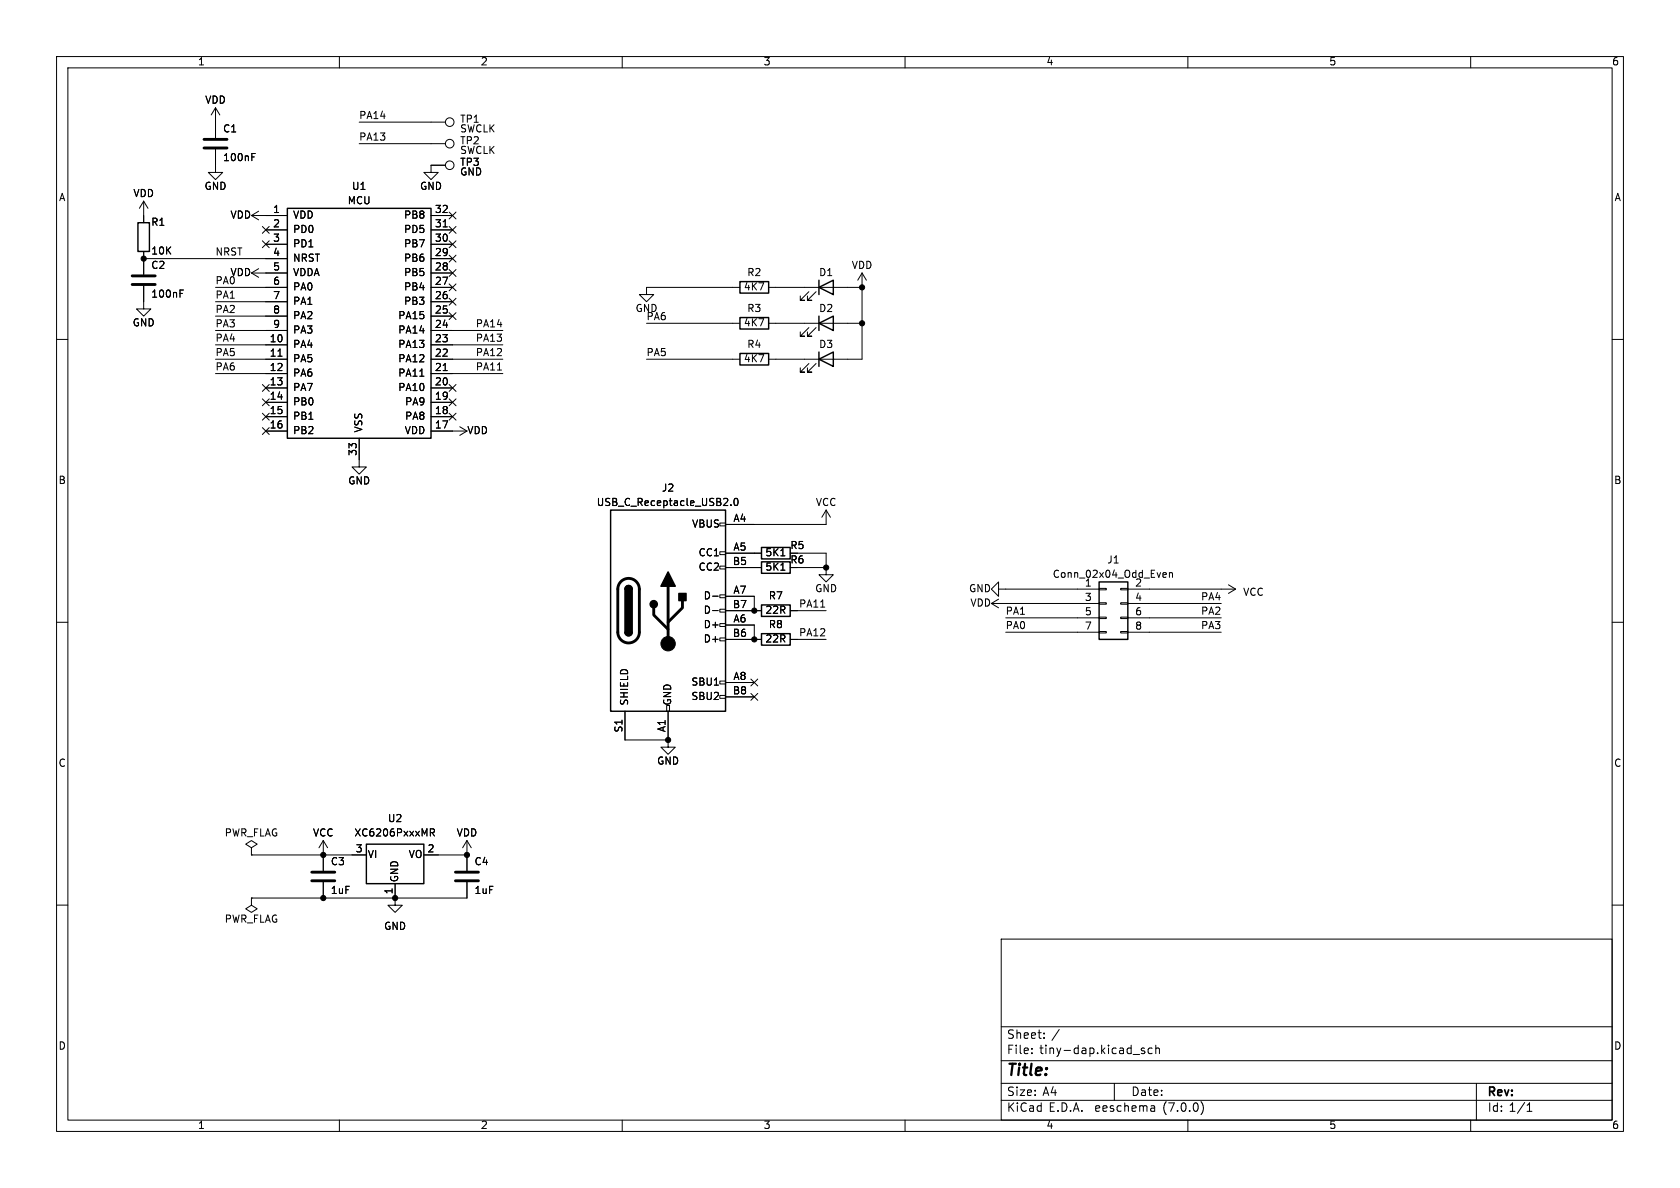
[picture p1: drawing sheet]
<svg xmlns="http://www.w3.org/2000/svg" width="297mm" height="210mm" viewBox="0 0 297 210" stroke-linecap="round" stroke-linejoin="round" font-family="sans-serif">
<g fill="none" stroke="#000" stroke-width=".18">
<path d="M10 10h277v190h-277zM12 12h273v186h-273zM38.1 19.1v5.3M38.1 19.1l-.8 1.2M38.1 19.1l.8 1.2M60 10v2M110 10v2M160 10v2M210 10v2M260 10v2M25.4 35.6v3.8M25.4 35.6l-.8 1.2"/>
<path d="M25.4 35.6l.8 1.2M38.1 26.4v4.1h1.3l-1.3 1.3-1.3-1.3h1.3M44.4 38.1h6.4M44.4 38.1l1.3 .8M44.5 27.1h.6M45.7 37.3l-1.3 .8M63.5 21.6h15.2M63.5 25.4h15.2M76.2 38.1h3.8M78.7 29.2h-2.5v1.3h1.3l-1.3 1.3-1.3-1.3h1.3M79.4 37.5l1.2 1.2M80.6 37.5l-1.2 1.2"/>
<path d="M10 60h2M25.4 50.5v4.1h1.3l-1.3 1.3-1.3-1.3h1.3M25.4 44.5v4M25.4 45.7h25.4M31.8 51.3h.6M38.1 50.8h12.7M38.1 58.4h12.7M38.1 55.9h12.7M38.1 53.3h12.7M44.4 48.3h6.4M44.4 48.3l1.3 .7M45.7 47.5l-1.3 .8"/>
<path d="M46.4 40l1.2 1.2M46.4 42.6l1.2 1.2M47 40.6h3.8M47 43.2h3.8M47.6 40l-1.2 1.2M47.6 42.6l-1.2 1.2M76.2 50.8h3.8M76.2 40.6h3.8M76.2 58.4h12.7M76.2 55.9h3.8M76.2 53.3h3.8M76.2 48.3h3.8"/>
<path d="M76.2 45.7h3.8M76.2 43.2h3.8M78.3 40.1h.8M79.4 55.3l1.2 1.2M79.4 40l1.2 1.2M79.4 45.1l1.2 1.2M79.4 50.2l1.2 1.2M79.4 52.7l1.2 1.2M79.4 42.6l1.2 1.2M79.4 47.7l1.2 1.2M80.6 55.3l-1.2 1.2M80.6 40l-1.2 1.2"/>
<path d="M80.6 45.1l-1.2 1.2M80.6 50.2l-1.2 1.2M80.6 42.6l-1.2 1.2M80.6 52.7l-1.2 1.2M80.6 47.7l-1.2 1.2M114.3 57.2h16.5M130.8 50.8h-16.5v1.3h1.3l-1.3 1.2-1.3-1.2h1.3M135.9 50.8h16.5M135.9 57.2h16.5M143 51.6l-1.5 1.5h.7h-.7v-.8M143 57.9l-1.5 1.5h.7h-.7v-.7M144.3 51.6l-1.6 1.5h.8h-.8v-.8"/>
<path d="M144.3 57.9l-1.6 1.5h.8h-.8v-.7M152.4 48.3l-.8 1.2M152.4 48.3v15.2h-16.5M152.4 48.3l.8 1.2M285 60h2M38.1 63.5h12.7M38.1 61h12.7M38.1 66h12.7M46.4 68l1.2 1.2M46.4 73.1l1.2 1.2M46.4 70.5l1.2 1.2M46.4 75.6l1.2 1.2"/>
<path d="M47 68.6h3.8M47 71.1h3.8M47 73.7h3.8M47 76.2h3.8M47.6 68l-1.2 1.2M47.6 73.1l-1.2 1.2M47.6 70.5l-1.2 1.2M47.6 75.6l-1.2 1.2M49.1 63h.8M63.5 77.5v5.1h1.3l-1.3 1.2-1.3-1.2h1.3M74.2 66.5h.7M76.2 63.5h12.7"/>
<path d="M76.2 61h12.7M76.2 66h12.7M76.2 68.6h3.8M76.2 71.1h3.8M76.2 73.7h3.8M76.2 76.2h6.3M78.3 65.5h.8M79.4 73.1l1.2 1.2M79.4 70.5l1.2 1.2M79.4 68l1.2 1.2M80.6 73.1l-1.2 1.2M80.6 70.5l-1.2 1.2"/>
<path d="M80.6 68l-1.2 1.2M81.3 75.4l1.2 .8M82.5 76.2l-1.2 .8M87.9 65.4h.8M114.3 63.5h16.5M143 64.3l-1.5 1.5h.7h-.7v-.8M144.3 64.3l-1.6 1.5h.8h-.8v-.8M127.3 97.5h1v.5h-1zM127.3 92.5h1v.5h-1zM128.3 97.8h6.3M129.2 89.2v.2M129.9 88.2l.2-.1a.68 .68 0 0 1 .4 .6 .68 .68 0 0 1-.4 .7l-.2-.2-.1-.3z"/>
<path d="M138 98.3h.8M141 97.8h5v2.5M146 90.2v2.5h-17.7M146 90.2l-.7 1.2M146 90.2l.8 1.2M10 110h2M126 105.4h1M126 107.9h1M127.3 112.8h1v.5h-1zM127.3 110.2h1v.5h-1zM127.3 107.7h1v.5h-1zM127.3 105.2h1v.5h-1z"/>
<path d="M127.3 100.1h1v.5h-1zM128.3 110.5h5v2.5M128.3 105.4h5v2.6M128.3 100.3h6.3M128.3 113h6.3M128.3 108h6.3M138 100.8h.8M139.7 113h6.3M139.7 108h6.3M141 100.3h5M145.1 107.3h.7M146 100.3v1.3h1.3l-1.3 1.3-1.2-1.3h1.2"/>
<path d="M175.3 106.7h19M175.3 106.7l1.2 .7M176.5 104.1v-1.2l-1.2 1.2 1.2 1.3v-1.3h17.8M176.5 105.9l-1.2 .8M177.8 109.2h16.5M177.8 111.8h16.5M194.3 111.6h1.3v.3h-1.3zM194.3 109.1h1.3v.2h-1.3zM194.3 106.6h1.3v.2h-1.3zM194.3 104h1.3v.3h-1.3zM198.1 111.6h1.3v.3h-1.3zM198.1 109.1h1.3v.2h-1.3z"/>
<path d="M198.1 106.6h1.3v.2h-1.3zM198.1 104h1.3v.3h-1.3zM199.4 104.1h19M199.4 106.7h16.5M199.4 109.2h16.5M199.4 111.8h16.5M205.8 101.2l.3 .1 .1 .2-.6 .1M206.1 102l-.3 .1M206.7 101.3l.2-.1 .3 .1 .1 .8M206.7 101.2v.9M217.2 103.4l1.2 .7M218.4 104.1l-1.2 .8"/>
<path d="M285 110h2M110.5 125.7v5.1h7.6M117.9 124.7h.5v1h-.5zM118.1 130.8v1.3h1.3l-1.3 1.3-1.3-1.3h1.3M118.1 125.7v5.1M126.3 121.1h.7M127.3 122.9h1v.5h-1zM127.3 120.4h1v.5h-1zM128.3 120.7h5M128.3 123.2h5M132.7 122.6l1.3 1.2M132.7 120l1.3 1.3"/>
<path d="M134 122.6l-1.3 1.2M134 120l-1.3 1.3M10 160h2M44.4 158.8v1.2l1.1 .7-1.1 .6-1-.6 1-.7M44.4 158.8h.1M44.4 149.9l1.1-.7-1.1-.6-1 .6 1 .7v1.2M44.4 151.1h.1M44.4 151.1h20.4M57.1 148.6l-.7 1.3M57.1 148.6v5.3M57.1 156v2.8M57.1 148.6l.8 1.3"/>
<path d="M69.8 156.2v3.8h1.3l-1.3 1.3-1.2-1.3h1.2M74.9 151.1h7.6M76.1 146.5h.5l.2 .3-.1 .3-.6 .1M76.4 147.2l.4 .6M82.5 148.6l-.7 1.3M82.5 148.6v5.3M82.5 156v2.8h-38.1M82.5 148.6l.8 1.3M285 160h2M177 166h108v32h-108zM60 198v2M110 198v2"/>
<path d="M160 198v2M177 194.5h108M177 191.5h108M177 187.5h108M177 181.5h108M182.4 186.1v.2M182.4 185.3v.2M184.6 183.4v.2M184.6 182.6v.2M197 191.5v3M202.3 185.3h-.3l-.2 .2v.2l.5 .1v.4h-.5M203.7 185.3h-.4l-.3 .2v.5l.1 .2h.6"/>
<path d="M203.9 195.5l.2 .2v.8M204.1 196.4l-.5 .1M204.1 195.8l-.5 .1M204.3 185.4l.2-.1h.4l.1 1M204.3 184.8v1.5M210 198v2M212.3 194.7a1.72 1.72 0 0 1 0 2.3M260 198v2M261 191.5v6.5M270 196.5h.8M270 195.4l.4-.4v1.5"/>
<circle cx="79.5" cy="25.4" r=".76"/>
<circle cx="79.5" cy="21.6" r=".76"/>
<circle cx="79.5" cy="29.2" r=".76"/>
</g>
<g fill="none" stroke="#000" stroke-width=".25">
<path d="M24.4 39.4h2v5.1h-2zM50.8 36.8h25.4v40.7h-25.4zM130.8 56.1h5.1v2.1h-5.1zM130.8 49.8h5.1v2h-5.1zM144.8 50.8l2.5-1.3v2.6zM144.8 57.2l2.5-1.3v2.5zM144.8 49.5v2.6M144.8 55.9v2.5M130.8 62.5h5.1v2h-5.1zM144.8 63.5l2.5-1.3v2.6zM144.8 62.2v2.6M107.9 90.2h20.4v35.5h-20.4z"/>
<path d="M134.6 96.8h5.1v2h-5.1zM134.6 99.3h5.1v2h-5.1zM110.5 111.8a.64 .64 0 0 0 .6 .6 .64 .64 0 0 0 .7-.6M110.5 104.1a.64 .64 0 0 1 .6-.6 .64 .64 0 0 1 .7 .6M134.6 112h5.1v2h-5.1zM134.6 106.9h5.1v2.1h-5.1zM194.3 102.9h5.1v10.1h-5.1zM64.8 149.2h10.1v7h-10.1z"/>
</g>
<path d="M36.1 26.2h4M36.1 24.6h4M23.4 50.3h4M23.4 48.8h4M109.8 102.8a1.9 1.9 0 0 1 2.1-.4 1.9 1.9 0 0 1 1.1 1.7v7.7a1.91 1.91 0 0 1-1.9 1.9 1.91 1.91 0 0 1-1.9-1.9v-7.8l.2-.7zM115.6 107.4v1.3l2.5 2.6M118.1 103.6v10.2M120.6 106.2v1.2l-2.5 2.6M55.1 155.7h4.1M55.1 154.2h4.1M80.5 155.7h4.1M80.5 154.2h4.1" fill="none" stroke="#000" stroke-width=".51"/>
<g fill="#000" stroke="#000" stroke-width=".25">
<path d="M110.5 104.1h1.3v7.7h-1.3zM110.7 103.7a.64 .64 0 0 1 .7-.1 .64 .64 0 0 1 .4 .5h-1.3zM110.5 111.8h1.3a.64 .64 0 0 1-.7 .6 .64 .64 0 0 1-.6-.6zM118.1 101.1l1.3 2.5h-2.6zM120 104.9h1.3v1.3h-1.3z"/>
<circle cx="115.6" cy="106.8" r=".63"/>
</g>
<g fill="#000" stroke="#000" stroke-width=".18">
<circle cx="25.4" cy="45.7" r=".46"/>
<circle cx="152.4" cy="50.8" r=".46"/>
<circle cx="152.4" cy="57.2" r=".46"/>
<circle cx="118.1" cy="113.8" r="1.27"/>
<circle cx="133.3" cy="108" r=".46"/>
<circle cx="133.3" cy="113" r=".46"/>
<circle cx="146" cy="100.3" r=".46"/>
<circle cx="118.1" cy="130.8" r=".46"/>
<circle cx="57.1" cy="151.1" r=".46"/>
<circle cx="57.1" cy="158.8" r=".46"/>
<circle cx="69.8" cy="158.8" r=".46"/>
<circle cx="82.5" cy="151.1" r=".46"/>
</g>
<text font-size="2.8" x="178" y="190.8">Title:</text>
<g font-size="2.1">
<text x="178" y="183.9">Sheet:</text>
<text x="185.9" y="183.9">/</text>
<text x="178" y="186.6">File:</text>
<text x="183.8" y="186.6">tiny-dap.kicad_sch</text>
<text x="178" y="196.8">KiCad</text>
<text x="178" y="194">Size:</text>
<text x="184.3" y="194">A4</text>
<text x="185.4" y="196.8">E.D.A.</text>
<text x="193.7" y="196.8">eeschema</text>
<text x="200" y="194">Date:</text>
<text x="205.7" y="196.8">(7.0.0)</text>
<text x="263" y="194.2">Rev:</text>
<text x="263" y="196.8">Id: 1/1</text>
</g>
<g font-size="1.8">
<text x="35" y="11.8">1</text>
<text x="85" y="11.8">2</text>
<text x="135" y="11.8">3</text>
<text x="185" y="11.8">4</text>
<text x="235" y="11.8">5</text>
<text x="285" y="11.8">6</text>
<text x="36.2" y="18.6">VDD</text>
<text x="39.4" y="23.7">C1</text>
<text x="63.5" y="21.2">PA14</text>
<text x="81.3" y="22">TP1</text>
<text x="81.3" y="23.7">SWCLK</text>
<text x="39.4" y="28.8">100nF</text>
<text x="63.5" y="25.1">PA13</text>
<text x="81.3" y="29.6">TP3</text>
<text x="81.3" y="25.8">TP2</text>
<text x="81.3" y="27.5">SWCLK</text>
<text x="10.4" y="35.8">A</text>
<text x="23.5" y="35.1">VDD</text>
<text x="36.1" y="33.8">GND</text>
<text x="62.2" y="33.8">U1</text>
<text x="74.2" y="33.8">GND</text>
<text x="81.3" y="31.3">GND</text>
<text x="285.4" y="35.8">A</text>
<text x="26.7" y="40.2">R1</text>
<text x="40.7" y="38.9">VDD</text>
<text x="48.2" y="37.8">1</text>
<text x="48.2" y="40.4">2</text>
<text x="51.8" y="38.9">VDD</text>
<text x="51.8" y="41.5">PD0</text>
<text x="61.4" y="36.4">MCU</text>
<text x="71.3" y="41.5">PD5</text>
<text x="71.3" y="38.9">PB8</text>
<text x="76.8" y="40.4">31</text>
<text x="76.8" y="37.8">32</text>
<text x="26.7" y="47.8">C2</text>
<text x="26.7" y="45.3">10K</text>
<text x="38.1" y="45.4">NRST</text>
<text x="48.2" y="42.9">3</text>
<text x="48.2" y="45.5">4</text>
<text x="51.8" y="44">PD1</text>
<text x="51.8" y="46.5">NRST</text>
<text x="71.3" y="46.5">PB6</text>
<text x="71.3" y="44">PB7</text>
<text x="76.8" y="45.5">29</text>
<text x="76.8" y="42.9">30</text>
<text x="150.5" y="47.8">VDD</text>
<text x="26.7" y="52.9">100nF</text>
<text x="38.1" y="53">PA1</text>
<text x="38.1" y="50.5">PA0</text>
<text x="40.7" y="49.1">VDD</text>
<text x="48.2" y="48">5</text>
<text x="48.2" y="50.5">6</text>
<text x="48.2" y="53.1">7</text>
<text x="51.8" y="49.1">VDDA</text>
<text x="51.8" y="51.6">PA0</text>
<text x="71.3" y="51.6">PB4</text>
<text x="71.3" y="49.1">PB5</text>
<text x="76.8" y="53.1">26</text>
<text x="76.8" y="50.5">27</text>
<text x="76.8" y="48">28</text>
<text x="131.4" y="51.6">4K7</text>
<text x="132" y="49.1">R2</text>
<text x="144.7" y="49.1">D1</text>
<text x="23.4" y="58">GND</text>
<text x="38.1" y="58.1">PA3</text>
<text x="38.1" y="55.5">PA2</text>
<text x="48.2" y="55.6">8</text>
<text x="48.2" y="58.2">9</text>
<text x="51.8" y="54.2">PA1</text>
<text x="51.8" y="56.7">PA2</text>
<text x="51.8" y="59.2">PA3</text>
<text x="70.3" y="59.2">PA14</text>
<text x="70.3" y="56.7">PA15</text>
<text x="71.3" y="54.2">PB3</text>
<text x="76.8" y="58.2">24</text>
<text x="76.8" y="55.6">25</text>
<text x="84" y="58.1">PA14</text>
<text x="112.3" y="55.4">GND</text>
<text x="114.3" y="56.8">PA6</text>
<text x="131.4" y="58">4K7</text>
<text x="132" y="55.4">R3</text>
<text x="144.7" y="55.4">D2</text>
<text x="38.1" y="65.7">PA6</text>
<text x="38.1" y="63.2">PA5</text>
<text x="38.1" y="60.6">PA4</text>
<text x="47.6" y="60.7">10</text>
<text x="47.6" y="63.2">11</text>
<text x="47.6" y="65.8">12</text>
<text x="51.8" y="61.8">PA4</text>
<text x="51.8" y="64.3">PA5</text>
<text x="70.3" y="64.3">PA12</text>
<text x="70.3" y="61.8">PA13</text>
<text x="76.8" y="65.8">21</text>
<text x="76.8" y="63.2">22</text>
<text x="76.8" y="60.7">23</text>
<text x="84" y="60.6">PA13</text>
<text x="84" y="63.2">PA12</text>
<text x="84" y="65.7">PA11</text>
<text x="114.3" y="63.2">PA5</text>
<text x="131.4" y="64.3">4K7</text>
<text x="132" y="61.8">R4</text>
<text x="144.7" y="61.8">D3</text>
<text x="47.6" y="68.3">13</text>
<text x="47.6" y="70.9">14</text>
<text x="51.8" y="66.9">PA6</text>
<text x="51.8" y="69.4">PA7</text>
<text x="51.8" y="71.9">PB0</text>
<text x="70.3" y="69.4">PA10</text>
<text x="70.3" y="66.9">PA11</text>
<text x="71.5" y="71.9">PA9</text>
<text x="76.8" y="70.9">19</text>
<text x="76.8" y="68.3">20</text>
<text x="47.6" y="73.4">15</text>
<text x="47.6" y="75.9">16</text>
<text x="51.8" y="74.5">PB1</text>
<text x="51.8" y="77">PB2</text>
<text x="64.3" y="76.5" transform="rotate(-90 64.3 76.5)">VSS</text>
<text x="71.4" y="77">VDD</text>
<text x="71.5" y="74.5">PA8</text>
<text x="76.8" y="75.9">17</text>
<text x="76.8" y="73.4">18</text>
<text x="82.6" y="77">VDD</text>
<text x="63.2" y="80.6" transform="rotate(-90 63.2 80.6)">33</text>
<text x="10.3" y="85.8">B</text>
<text x="61.5" y="85.9">GND</text>
<text x="105.4" y="89.7">USB_C_Receptacle_USB2.0</text>
<text x="117" y="87.2">J2</text>
<text x="144.2" y="89.7">VCC</text>
<text x="285.3" y="85.8">B</text>
<text x="122.2" y="93.5">VBUS</text>
<text x="129.6" y="92.5">A4</text>
<text x="123.4" y="98.6">CC1</text>
<text x="123.4" y="101.2">CC2</text>
<text x="129.5" y="100.1">B5</text>
<text x="129.6" y="97.5">A5</text>
<text x="135.3" y="98.6">5K1</text>
<text x="135.3" y="101.2">5K1</text>
<text x="139.7" y="97.3">R5</text>
<text x="139.7" y="99.9">R6</text>
<text x="195.7" y="99.9">J1</text>
<text x="124.3" y="106.2">D-</text>
<text x="129.5" y="107.7">B7</text>
<text x="129.6" y="105.2">A7</text>
<text x="135.9" y="106.2">R7</text>
<text x="141.1" y="107.6">PA11</text>
<text x="144.1" y="105">GND</text>
<text x="171.3" y="105">GND</text>
<text x="171.5" y="107.5">VDD</text>
<text x="186.1" y="102.4">Conn_02x04_Odd_Even</text>
<text x="191.7" y="103.9">1</text>
<text x="191.7" y="106.4">3</text>
<text x="200.6" y="103.9">2</text>
<text x="200.6" y="106.4">4</text>
<text x="212.2" y="106.3">PA4</text>
<text x="219.7" y="105.6">VCC</text>
<text x="124.3" y="111.3">D+</text>
<text x="124.3" y="113.9">D+</text>
<text x="124.3" y="108.8">D-</text>
<text x="129.5" y="112.8">B6</text>
<text x="129.6" y="110.2">A6</text>
<text x="135.3" y="113.9">22R</text>
<text x="135.3" y="108.8">22R</text>
<text x="135.9" y="111.3">R8</text>
<text x="141.1" y="112.7">PA12</text>
<text x="177.8" y="108.9">PA1</text>
<text x="177.8" y="111.4">PA0</text>
<text x="191.7" y="109">5</text>
<text x="191.7" y="111.5">7</text>
<text x="200.6" y="109">6</text>
<text x="200.6" y="111.5">8</text>
<text x="212.2" y="111.4">PA3</text>
<text x="212.2" y="108.9">PA2</text>
<text x="111.3" y="124.7" transform="rotate(-90 111.3 124.7)">SHIELD</text>
<text x="118.9" y="124.7" transform="rotate(-90 118.9 124.7)">GND</text>
<text x="122.1" y="121.5">SBU1</text>
<text x="122.1" y="124">SBU2</text>
<text x="129.5" y="122.9">B8</text>
<text x="129.6" y="120.4">A8</text>
<text x="110.2" y="129.5" transform="rotate(-90 110.2 129.5)">S1</text>
<text x="117.9" y="129.5" transform="rotate(-90 117.9 129.5)">A1</text>
<text x="10.3" y="135.8">C</text>
<text x="116.1" y="135.4">GND</text>
<text x="285.3" y="135.8">C</text>
<text x="39.7" y="148.1">PWR_FLAG</text>
<text x="55.3" y="148.1">VCC</text>
<text x="62.6" y="148.1">XC6206PxxxMR</text>
<text x="68.5" y="145.6">U2</text>
<text x="80.7" y="148.1">VDD</text>
<text x="58.4" y="153.2">C3</text>
<text x="62.8" y="150.9">3</text>
<text x="65" y="152">VI</text>
<text x="70.7" y="156" transform="rotate(-90 70.7 156)">GND</text>
<text x="72.1" y="152">VO</text>
<text x="75.5" y="150.9">2</text>
<text x="83.8" y="153.2">C4</text>
<text x="58.4" y="158.3">1uF</text>
<text x="69.6" y="158.1" transform="rotate(-90 69.6 158.1)">1</text>
<text x="83.8" y="158.3">1uF</text>
<text x="39.7" y="163.4">PWR_FLAG</text>
<text x="67.9" y="164.7">GND</text>
<text x="10.3" y="185.8">D</text>
<text x="285.3" y="185.8">D</text>
<text x="35" y="199.8">1</text>
<text x="85" y="199.8">2</text>
<text x="135" y="199.8">3</text>
<text x="185" y="199.8">4</text>
<text x="235" y="199.8">5</text>
<text x="285" y="199.8">6</text>
</g>
</svg>
